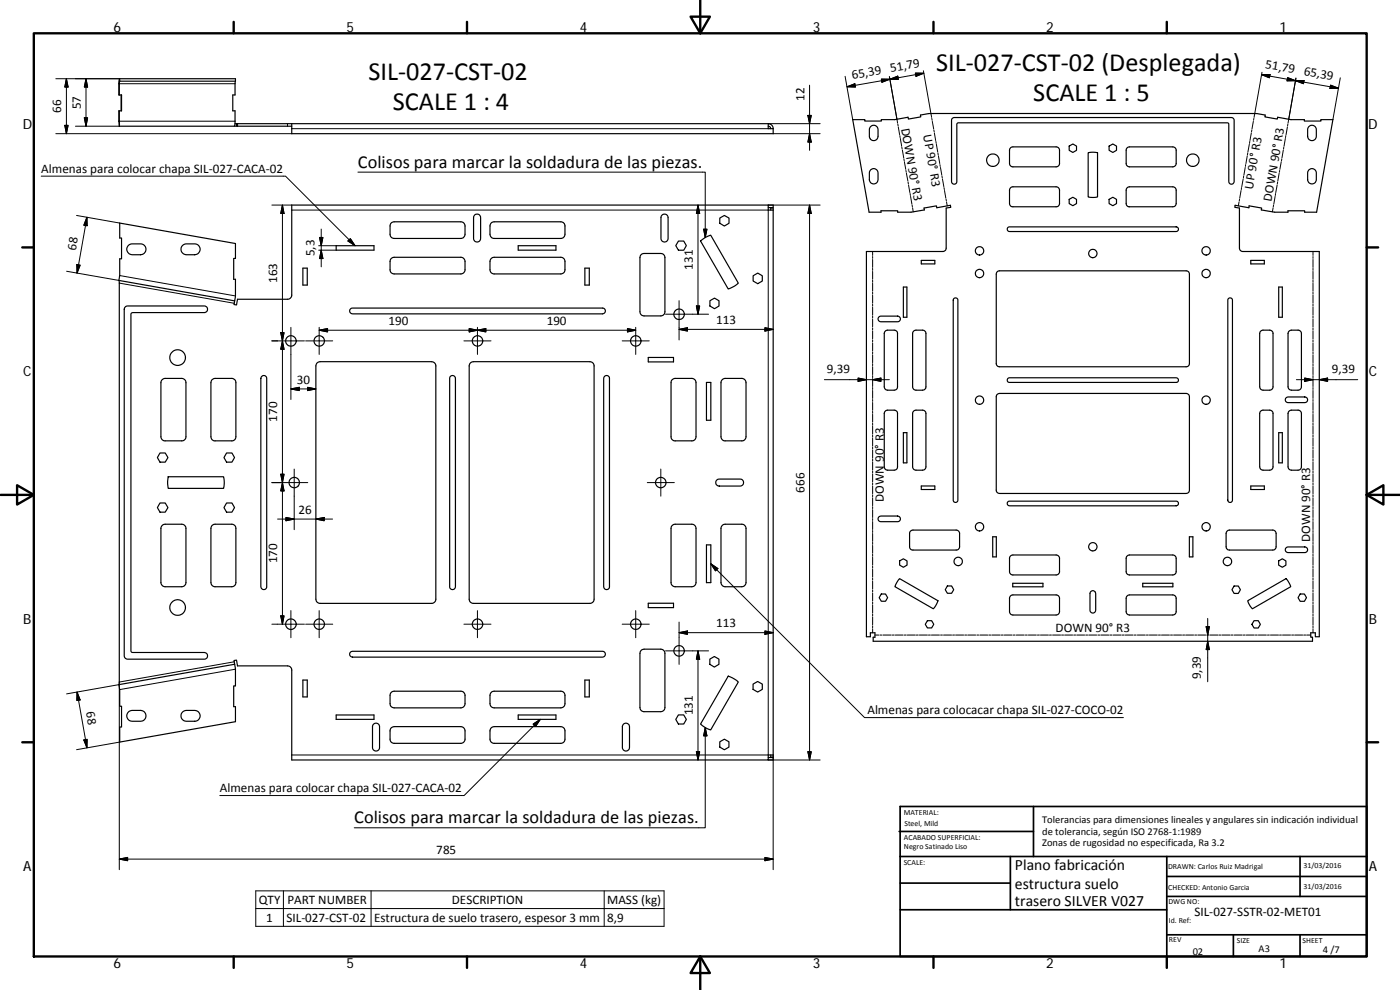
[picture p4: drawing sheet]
<svg xmlns="http://www.w3.org/2000/svg" width="420mm" height="297mm" viewBox="0 0 420 297" stroke-linecap="round" stroke-linejoin="round" font-family="sans-serif">
<g fill="none" stroke="#000" stroke-width=".36">
<path d="M35.7 36.4l.1 1.5M35.7 36.4h.1M35.8 36.4v1.5M35.8 37.9h35.5M35.8 33.3v3.1M35.9 23.6l-.2 1.2v3.7h.8v4.8h-.8v3.1M35.9 24.4l-.1 4.1M35.9 23.6h34.8v.8M35.9 23.6v.8M35.9 24.4h34.8M36.4 28.5v4.8M70.5 37.1h.8"/>
<path d="M70.7 24.4l-.2 4.1h-.6v4.8h.6v3.6l-.2 1M71 37.1v.8M71.3 37.1h16.3M71.3 37.1v.8M71.3 37.9h16.3M87.6 37.1v3h144.4v-1.5M87.6 37.1h143M230.6 37.9l.5 .2 .2 .5M230.6 37.1a1.48 1.48 0 0 1 1.4 1.5M230.6 37.1v1.5h1.4M255.9 35.9h3.6v.4h5v-.4h4l4-.7 .1 .5 3.7-.6-.1-.6 3.9-.4h95.8l3.8 .4-.1 .6 3.7 .6 .1-.5 4 .7h4v.4h5v-.4h3.6l-4.9 27.8h-3.5v-.5h-5.1v.5h-4l-4-.7 .1-.6-3.7-.6-.1 .5-4.1-.7-.1 .6 1.4 .2v12.1l.2 .6 .3 .3 23.4 .1v115.6h-1.2v-1.2h-1.3v1.3h.5v1.2h-131.8v-1.2h.5v-1.3h-1.4v1.2h-1.2v-115.6l23.4-.1 .4-.3 .2-.6v-12.1l1.3-.2-.1-.6-4.1 .7-.1-.5-3.7 .6 .1 .6-4 .7h-4v-.5h-5v.5h-3.6zM261.3 37.9a1.29 1.29 0 0 1 1.4-.2 1.29 1.29 0 0 1 .8 1.2v2a1.3 1.3 0 0 1-1.3 1.3 1.3 1.3 0 0 1-1.3-1.3v-2.3z"/>
<path d="M285.8 35.5l.6-.2h83.4l.6 .8v18.4a.8 .8 0 0 1-.8 .8 .8 .8 0 0 1-.8-.8v-17.2l-.4-.4h-80.9l-.3 .4v17.2a.79 .79 0 0 1-.8 .8 .79 .79 0 0 1-.8-.8v-18.4zM392.9 37.9a1.29 1.29 0 0 1 1.4-.2 1.29 1.29 0 0 1 .7 1.2v2a1.3 1.3 0 0 1-1.3 1.3 1.3 1.3 0 0 1-1.3-1.3l.1-2.3zM261.3 50.9a1.31 1.31 0 0 1 1.4-.2 1.31 1.31 0 0 1 .8 1.2v2a1.3 1.3 0 0 1-1.3 1.3 1.3 1.3 0 0 1-1.3-1.3v-2.3zM303.2 56.4l.8-.4 13.2 .1 .8 .7v4.5l-.4 .5-.6 .2h-13.5l-.5-.9v-4zM303.3 44.3l.7-.2h13.2l.8 .7v4.5l-.4 .5-.6 .3-13.2-.1-.6-.3-.2-.6v-4zM320.9 43.8l1.1-.6 1.1 .6v1.3l-1.1 .6-1.1-.6zM320.9 59.8l1.1-.6 1.1 .6v1.3l-1.1 .6-1.1-.6zM326.6 45.8h2.8v13.3l-.6 .1-2.2-.1zM332.9 59.8l1.1-.6 1.1 .6v1.3l-1.1 .6-1.1-.6zM332.9 43.8l1.1-.6 1.1 .6v1.3l-1.1 .6-1.1-.6zM338.2 56.4l.8-.4 13.2 .1 .8 .7v4.5l-.4 .5-.6 .2h-13.5l-.5-.9v-4zM338.2 44.4l.8-.3h13.2l.8 .7v4.5l-.4 .5-.6 .3-13.2-.1-.8-.7v-4.2z"/>
<path d="M392.9 50.9a1.31 1.31 0 0 1 1.4-.2 1.31 1.31 0 0 1 .7 1.2v2a1.3 1.3 0 0 1-1.3 1.3 1.3 1.3 0 0 1-1.3-1.3l.1-2.3zM38.6 73.6l.8-.4h2.8a1.63 1.63 0 0 1 1.6 1.6 1.63 1.63 0 0 1-1.6 1.6h-2.5a1.64 1.64 0 0 1-1.5-1 1.64 1.64 0 0 1 .4-1.8zM54.9 73.6l.7-.4h2.8a1.63 1.63 0 0 1 1.7 1.6 1.63 1.63 0 0 1-1.7 1.6h-2.5a1.63 1.63 0 0 1-1.5-1 1.63 1.63 0 0 1 .5-1.8zM100.9 73.7h11.3v1.4h-11.3zM117.4 77.6l.9-.4h20a1.31 1.31 0 0 1 1.3 1.2v2.5a1.26 1.26 0 0 1-1.3 1.3h-20a1.2 1.2 0 0 1-1.2-1.3v-2.7zM117.4 66.9l.9-.4h20a1.26 1.26 0 0 1 1.3 1.3v2.5a1.3 1.3 0 0 1-1.3 1.2h-20a1.23 1.23 0 0 1-1.2-1.2v-2.7zM142.5 64.5a1.07 1.07 0 0 1 1.1-.2 1.07 1.07 0 0 1 .6 1v6.2a1.06 1.06 0 0 1-1 1.1 1.06 1.06 0 0 1-1.1-1.1v-6.2zM147.4 77.6l.9-.4h20a1.31 1.31 0 0 1 1.3 1.2v2.5a1.26 1.26 0 0 1-1.3 1.3h-20a1.23 1.23 0 0 1-1.2-1.3v-2.7zM147.4 66.9l.9-.4h20a1.26 1.26 0 0 1 1.3 1.3v2.5a1.3 1.3 0 0 1-1.3 1.2h-20a1.26 1.26 0 0 1-1.2-1.2v-2.7zM155.5 73.7h11.3v1.4h-11.3zM192.4 76.4l.9-.3h5a1.23 1.23 0 0 1 1.2 1.2v16.2a1.27 1.27 0 0 1-1.2 1.3h-5a1.23 1.23 0 0 1-1.2-1.3v-16.2zM198.8 64.5a1.07 1.07 0 0 1 1.1-.2 1.07 1.07 0 0 1 .6 1v6.2a1.07 1.07 0 0 1-1.1 1.1 1.07 1.07 0 0 1-1-1.1v-6.2z"/>
<path d="M203.6 72.3h1.6l.8 1.4-.8 1.4h-1.6l-.8-1.4zM210.2 72.3l1.2-.9 1.9-.9 8.3 14.5-1.1 .8-1.9 .9zM216 65.4l1.4-.8 1.4 .8v1.6l-1.4 .8-1.4-.8zM230.6 61.5v1.5h1.4M230.6 62.3h1.4v-.8h-144.4v27a1.26 1.26 0 0 1-1.3 1.3h-15l-.3 1.7-.8-.1 .2-1.1M231.3 63v-.6h.7v164.8h-.7v-.7M276.5 78.1h4.1v1.1h-4.1zM302.4 68.3l.6-.2h50a.7 .7 0 0 1 .7 .7 .7 .7 0 0 1-.7 .7h-50a.7 .7 0 0 1-.7-.4 .7 .7 0 0 1 .1-.8zM375.4 78.1h4v1.1h-4zM35.7 84.1l.2-1.4v-5h.6v-6.3h-.6v-4.5l34.8 6.2v4.4h-.6v6.3h.6v5l-.3 1.5M35.7 84.1l34.7 6.2M35.7 84.1v121.3"/>
<path d="M37.7 92l.6-.2h23a.99 .99 0 0 1 1 1 .99 .99 0 0 1-1 1h-21.5l-.5 .5v101.2l.5 .3h21.5a1.01 1.01 0 0 1 1 1 1.01 1.01 0 0 1-1 1h-23l-.6-.2-.4-.6v-104.2zM90.9 80.5h1.3v5h-1.3zM105.2 92.7l.6-.3h75a.87 .87 0 0 1 .9 .9 .87 .87 0 0 1-.9 .9h-75a.87 .87 0 0 1-.8-.6 .87 .87 0 0 1 .2-.9zM175.5 80.5h1.4v5h-1.4zM213.1 90.2l1.3-.7 1.4 .7v1.6l-1.4 .8-1.3-.8zM226 82.7l1.4-.8 1.4 .8v1.6l-1.4 .8-1.4-.8zM263.8 95.1l.6-.3h5a.85 .85 0 0 1 .8 .9 .85 .85 0 0 1-.8 .8h-5a.84 .84 0 0 1-.8-.5 .84 .84 0 0 1 .2-.9zM265.6 99.4l.6-.3h2.4l.6 .3 .1 .4 .1 16.3-.2 .6-.8 .4-2.2-.1-.8-.7v-16.2zM271.1 86.1h1.1v9.1h-1.1zM274.1 99.4l.6-.3h2.4l.8 .7v16.3l-.2 .6-.8 .4-2.2-.1-.8-.7v-16.2zM286.3 89.5a.7 .7 0 0 1 .8-.1 .7 .7 0 0 1 .4 .7v60a.7 .7 0 0 1-.7 .7 .7 .7 0 0 1-.7-.7v-60zM299.2 81.6l.8-.3h56.4l.4 .3 .2 .7-.1 27.2-.5 .5h-.4h-56.5l-.4-.5-.1-.4v-26.8z"/>
<path d="M368.7 89.5a.7 .7 0 0 1 .8-.1 .7 .7 0 0 1 .4 .7v60a.7 .7 0 0 1-.7 .7 .7 .7 0 0 1-.7-.7v-60zM378.3 99.4l.6-.3h2.4l.7 .7v16.5l-.3 .5-.6 .3-2.5-.1-.6-.9v-16zM383.8 86.1h1v9.1h-1zM386.8 99.4l.6-.3h2.4l.8 .7v16.3l-.3 .6-.7 .4-2.5-.1-.3-.3-.2-.6v-16zM48.7 113.9l.9-.4h4.9a1.3 1.3 0 0 1 1.3 1.3v16.2a1.23 1.23 0 0 1-1.3 1.3h-4.9a1.23 1.23 0 0 1-1.3-1.3v-16.2zM63.7 113.9l.8-.4h5.1a1.23 1.23 0 0 1 1.2 1.3v16.2a1.16 1.16 0 0 1-1.2 1.3h-5.1a1.2 1.2 0 0 1-1.2-1.3v-16.2zM78.6 112.9a.85 .85 0 0 1 .9-.2 .85 .85 0 0 1 .5 .8v62.5a.88 .88 0 0 1-.8 .9 .88 .88 0 0 1-.9-.9v-62.5zM95.2 108.9l.8-.4h33.5a1.26 1.26 0 0 1 1.3 1.3v70a1.26 1.26 0 0 1-1.3 1.2h-33.5a1.26 1.26 0 0 1-1.2-1.2v-70zM135 113.1a.89 .89 0 0 1 1-.4 .89 .89 0 0 1 .7 .8v62.5a.87 .87 0 0 1-.9 .9 .87 .87 0 0 1-.9-.9zM141.2 108.9l.9-.4h34.9a1.26 1.26 0 0 1 1.3 1.3v70a1.26 1.26 0 0 1-1.3 1.2h-34.9a1.26 1.26 0 0 1-1.3-1.2v-70zM181.5 112.9a.85 .85 0 0 1 .9-.2 .85 .85 0 0 1 .5 .8v62.5a.87 .87 0 0 1-.9 .9 .87 .87 0 0 1-.8-.9v-62.5zM194.6 107.3h7.5v1.3h-7.5z"/>
<path d="M201.6 114.1l.8-.5 5.2-.1a1.26 1.26 0 0 1 1.3 1.3v16.2a1.2 1.2 0 0 1-1.3 1.3h-5a1.2 1.2 0 0 1-1.2-1.3v-16.2zM212 114.7h1.3v11.4h-1.3zM216.8 113.9l.8-.4h5a1.3 1.3 0 0 1 1.3 1.3v16.2a1.23 1.23 0 0 1-1.3 1.3h-5a1.23 1.23 0 0 1-1.2-1.3v-16.2zM299.2 118.4l.8-.4 56.4 .2 .4 .2 .2 .6v28.1l-.2 .6-.8 .4-56.5-.1-.3-.3-.2-.6v-28.1zM302.6 113.5l50.4-.2a.7 .7 0 0 1 .7 .7 .7 .7 0 0 1-.7 .7h-50a.7 .7 0 0 1-.7-.5 .7 .7 0 0 1 .3-.7zM386 119.4l.6-.3h5a.85 .85 0 0 1 .8 .9 .85 .85 0 0 1-.8 .8h-5a.83 .83 0 0 1-.8-.5 .83 .83 0 0 1 .2-.9zM48 135.9h1.6l.8 1.4-.8 1.4h-1.6l-.8-1.4zM68 135.9h1.6l.8 1.4-.8 1.4h-1.6l-.8-1.4zM265.6 123.4l.6-.3h2.4l.6 .3 .1 .4 .1 16.3-.2 .6-.8 .4-2.2-.1-.8-.7v-16.2zM271.1 129.8h1.1v9.1h-1.1zM274.1 123.4l.6-.3h2.4l.8 .7v16.3l-.2 .6-.8 .4-2.2-.1-.8-.7v-16.2zM378.3 123.4l.6-.3h2.4l.7 .7v16.5l-.3 .5-.6 .3-2.5-.1-.6-.9v-16z"/>
<path d="M383.8 129.8h1v9.1h-1zM386.8 123.4l.6-.3h2.4l.8 .7v16.3l-.3 .6-.7 .4-2.5-.1-.3-.3-.2-.6v-16zM48 150.9h1.6l.8 1.4-.8 1.4h-1.6l-.8-1.4zM48.7 157.6l.9-.3h4.9a1.26 1.26 0 0 1 1.3 1.2v16.3a1.3 1.3 0 0 1-1.3 1.2h-4.9a1.3 1.3 0 0 1-1.3-1.2v-16.3zM50.5 143h16.6l.2 1.4-.2 2.1h-16.6l-.2-1.4zM63.7 157.6l.8-.3h5.1a1.19 1.19 0 0 1 1.2 1.2v16.3a1.23 1.23 0 0 1-1.2 1.2h-5.1a1.26 1.26 0 0 1-1.2-1.2v-16.3zM68 150.9h1.6l.8 1.4-.8 1.4h-1.6l-.8-1.4zM201.7 157.6l.9-.3h5a1.23 1.23 0 0 1 1.3 1.2v16.3a1.26 1.26 0 0 1-1.3 1.2h-5a1.26 1.26 0 0 1-1.2-1.2v-16.3zM215 144.1l.9-.4h6.2a1.05 1.05 0 0 1 1 1.1 1.05 1.05 0 0 1-1 1h-6.2a1.04 1.04 0 0 1-1-.5 1.04 1.04 0 0 1 .1-1.2zM216.8 157.6l.8-.3h5a1.26 1.26 0 0 1 1.3 1.2v16.3a1.3 1.3 0 0 1-1.3 1.2h-5a1.3 1.3 0 0 1-1.2-1.2v-16.3zM263.8 155.1l.6-.3h5a.85 .85 0 0 1 .8 .9 .85 .85 0 0 1-.8 .8h-5a.84 .84 0 0 1-.8-.5 .84 .84 0 0 1 .2-.9zM273.2 159.4l.8-.4 13.2 .1 .8 .7v4.5l-.4 .5-.6 .2h-13.5l-.4-.5-.1-.5v-3.9z"/>
<path d="M276.5 145.8h4.1v1.1h-4.1zM302.4 150.6l.6-.2h50a.7 .7 0 0 1 .7 .7 .7 .7 0 0 1-.7 .7h-50a.7 .7 0 0 1-.7-.4 .7 .7 0 0 1 .1-.8zM368.2 159.4l.8-.4 13.2 .1 .8 .7v4.5l-.4 .5-.6 .2h-13.5l-.5-1v-3.9zM375.4 145.8h4v1.1h-4zM212 163.5h1.3v11.3h-1.3zM264.5 178.2h1.3l.6 1.1-.6 1.1h-1.3l-.6-1.1zM270 173.6l11.5 6.7-1.4 2.4-11.5-6.7zM270 168.3l1.1-.6 1.1 .6v1.3l-1.1 .6-1.1-.6zM284.3 175.8h1.3l.6 1.1-.6 1.1h-1.3l-.6-1.1zM297.9 161.1h1.1v6h-1.1zM303.2 178.9l.8-.4h13.2l.8 .8v4.4l-.4 .6-.6 .2-13.5-.1-.5-.9v-4zM303.2 166.9l.8-.4h13.2l.8 .8v4.4l-.4 .6-.6 .2h-13.2l-.8-.8v-4.2z"/>
<path d="M303.9 175h9.1v1.1h-9.1zM327.4 177.5a.85 .85 0 0 1 .9-.2 .85 .85 0 0 1 .5 .8v5a.86 .86 0 0 1-.8 .8 .86 .86 0 0 1-.9-.8v-5zM338.2 178.9l.8-.4h13.2l.8 .8v4.4l-.4 .6-.6 .2-13.5-.1-.5-.9v-4zM338.2 166.9l.8-.4h13.2l.8 .8v4.4l-.4 .6-.6 .2h-13.2l-.8-.8v-4.2zM343 175h9v1.1h-9zM356.9 161.1h1.1v6h-1.1zM370.4 175.8h1.2l.7 1.1-.7 1.2h-1.2l-.7-1.2zM383.7 168.3l1.1-.6 1.1 .6v1.3l-1.1 .6-1.1-.6zM386 164.4l.6-.3h5a.85 .85 0 0 1 .8 .9 .85 .85 0 0 1-.8 .8h-5a.84 .84 0 0 1-.8-.5 .84 .84 0 0 1 .2-.9zM390.2 178.2h1.3l.6 1.1-.6 1.1h-1.3l-.6-1.1zM70.4 199.3l-34.7 6.1M70.4 199.3l-.2-1.1 .8-.1 .3 1.7h15a1.26 1.26 0 0 1 1.3 1.2v27h143v-1.5h1.4"/>
<path d="M70.4 199.3l.3 1.5v5h-.6v6.2h.6v4.5l-34.8 6.2v-4.6h.6v-6.2h-.6v-5l-.2-1.5M105.2 195.7l.6-.3h75a.88 .88 0 0 1 .9 .9 .88 .88 0 0 1-.9 .9h-75a.88 .88 0 0 1-.8-.6 .88 .88 0 0 1 .2-.9zM192.4 195.1l.9-.3h5a1.27 1.27 0 0 1 1.2 1.2v16.3a1.27 1.27 0 0 1-1.2 1.2h-5a1.23 1.23 0 0 1-1.2-1.2v-16.3zM194.6 181h7.5v1.3h-7.5zM213 197.8l1.4-.8 1.4 .8v1.5l-1.4 .9-1.4-.9zM278.3 186.2h1.3l.6 1.1-.6 1.1h-1.3l-.6-1.1zM374.4 180.3l11.6-6.7 1.4 2.4-11.6 6.7-.7-.9zM376.4 186.2h1.2l.7 1.1-.7 1.1h-1.2l-.7-1.1zM38.6 213.6l1.1-.5h2.5a1.63 1.63 0 0 1 1.6 1.7 1.63 1.63 0 0 1-1.6 1.6h-2.5a1.63 1.63 0 0 1-1.5-1 1.63 1.63 0 0 1 .4-1.8zM54.9 213.6l1-.5h2.5a1.63 1.63 0 0 1 1.7 1.7 1.63 1.63 0 0 1-1.7 1.6h-2.5a1.62 1.62 0 0 1-1.5-1 1.62 1.62 0 0 1 .5-1.8zM90.9 204h1.3v5.1h-1.3zM100.9 214.5h11.3v1.3h-11.3z"/>
<path d="M112 217.4a1.06 1.06 0 0 1 1.2-.4 1.06 1.06 0 0 1 .7 1v6.3a1.06 1.06 0 0 1-1.1 1 1.06 1.06 0 0 1-1-1v-6.3zM117.4 207.8l.9-.4h20a1.31 1.31 0 0 1 1.3 1.2v2.5a1.26 1.26 0 0 1-1.3 1.3h-20a1.2 1.2 0 0 1-1.2-1.3v-2.7zM117.4 218.4l.9-.4h20a1.3 1.3 0 0 1 1.3 1.3v2.5a1.26 1.26 0 0 1-1.3 1.2h-20a1.2 1.2 0 0 1-1.2-1.2v-2.8zM147.4 218.4l.9-.4h20a1.3 1.3 0 0 1 1.3 1.3v2.5a1.26 1.26 0 0 1-1.3 1.2h-20a1.23 1.23 0 0 1-1.2-1.2v-2.8zM147.6 207.6l.7-.2h20a1.31 1.31 0 0 1 1.3 1.2v2.5a1.26 1.26 0 0 1-1.3 1.3h-20a1.23 1.23 0 0 1-1.2-1.3v-2.7zM155.5 214.5h11.3v1.3h-11.3zM175.5 204h1.4v5.1h-1.4zM187.2 217.2a1.07 1.07 0 0 1 1.1-.1 1.07 1.07 0 0 1 .6 .9v6.3a1.07 1.07 0 0 1-1 1 1.07 1.07 0 0 1-1.1-1v-6.3zM203.6 214.5h1.6l.8 1.4-.8 1.3h-1.6l-.8-1.3zM218.6 202.9l1.2 .5 1.8 1.2-8.3 14.4-.7-.2-2.4-1.5zM226 205.3l1.4-.8 1.4 .8v1.5l-1.4 .8-1.4-.8zM216 222.6l1.4-.8 1.4 .8v1.6l-1.4 .8-1.4-.8z"/>
<path d="M230.6 227.3h1.4v.7h-1.4"/>
<circle cx="298" cy="48.1" r="1.88"/>
<circle cx="358" cy="48.1" r="1.88"/>
<circle cx="294" cy="75.3" r="1.26"/>
<circle cx="328" cy="76.1" r="1.25"/>
<circle cx="362" cy="75.3" r="1.26"/>
<circle cx="203.8" cy="94.3" r="1.57"/>
<circle cx="294" cy="82.1" r="1.26"/>
<circle cx="362" cy="82.1" r="1.26"/>
<circle cx="53.3" cy="107.3" r="2.35"/>
<circle cx="87.3" cy="102.3" r="1.58"/>
<circle cx="95.8" cy="102.3" r="1.57"/>
<circle cx="143.3" cy="102.3" r="1.57"/>
<circle cx="190.8" cy="102.3" r="1.57"/>
<circle cx="294" cy="120.1" r="1.25"/>
<circle cx="362" cy="120.1" r="1.25"/>
<circle cx="88.3" cy="144.8" r="1.56"/>
<circle cx="198.3" cy="144.8" r="1.56"/>
<circle cx="294" cy="158.1" r="1.25"/>
<circle cx="362" cy="158" r="1.25"/>
<circle cx="287.6" cy="168.4" r="1.27"/>
<circle cx="328" cy="164" r="1.24"/>
<circle cx="368.4" cy="168.5" r="1.26"/>
<circle cx="53.3" cy="182.3" r="2.35"/>
<circle cx="87.3" cy="187.3" r="1.58"/>
<circle cx="95.8" cy="187.3" r="1.57"/>
<circle cx="143.3" cy="187.3" r="1.57"/>
<circle cx="190.8" cy="187.3" r="1.57"/>
<circle cx="203.8" cy="195.3" r="1.57"/>
</g>
<g fill="none" stroke="#000" stroke-width=".3">
<path d="M16.8 23.6h19.1M19.4 37.6h1l-.5 2.5zM19.9 23.6l.5 2.5h-1zM19.9 23.6v16.5M22.6 37.9h13.2M25.3 35.3h1l-.5 2.6zM25.8 23.6l.5 2.5h-1zM25.8 23.6v14.3M35.7 25.1h34.8M35.8 36.4h34.7M86.3 37.1v.8M87.6 38.6h143"/>
<path d="M230.6 37.1h15.5M242.5 34.6h1l-.5 2.5zM243 25.6v19.5M253.6 22.9l2.3 13M254.2 26l2.3-.9 .2 1zM264.5 23.7l2.6 .1-2.4 .9zM266.9 23l2.5 13.9M267.1 23.8l2.3-1 .2 1zM269.4 37.2l.1 .6M269.6 38.1l.4 2.3M274.7 21.9l2.6 .1-2.4 .9zM277.1 21.2l2.5 14"/>
<path d="M277.3 22l-23.1 4M279.6 35.5l.1 .6M279.8 36.4l.4 2.3M280.3 39l.1 .5M280.4 39.9l.4 2.3M375.5 39.9l-.4 2.3M375.7 39l-.1 .5M376.1 36.4l-.4 2.3M376.3 35.5l-.1 .6M378.6 22.4h2.6l-.2 .9zM378.6 22.4l23.1 4.1M378.7 21.7l-2.3 13.5"/>
<path d="M386.4 38.1l-.4 2.3M386.4 23.3l2.4 .9-2.5 .1zM386.5 37.2l-.1 .6M388.8 24.2h2.6l-.2 .9zM388.9 23.5l-2.3 13.4M399.3 25.5l2.4 1h-2.6zM402.2 23.3l-2.2 12.6M12.4 52.9h73.3l20.9 20.8M16.8 40.1h70.8M107.4 51.6h104.3v19.7M232 40.1h14.1M243 40.1l.5 2.5h-1z"/>
<path d="M270.1 40.7v.6M270.2 41.6l.4 2.3M270.6 44.2l.2 .5M270.8 45l.4 2.3M271.3 47.6l.1 .6M271.4 48.5l.4 2.3M271.9 51.1l.1 .6M272 52l.5 2.3M272.5 54.6l.1 .6M272.7 55.5l.4 2.3M273.1 58.1l.1 .6M273.3 58.9l.4 2.4"/>
<path d="M280.9 42.4l.1 .6M281 43.3l.4 2.3M281.5 45.9l.1 .6M281.6 46.8l.4 2.3M282.1 49.4l.1 .5M282.2 50.2l.4 2.4M282.7 52.8l.1 .6M282.8 53.7l.5 2.3M283.3 56.3l.1 .6M283.5 57.1l.4 2.4M283.9 59.8l.1 .5M372 59.8l-.1 .5"/>
<path d="M372.5 57.2l-.4 2.3M372.6 56.3l-.1 .6M373.1 53.7l-.4 2.3M373.2 52.8v.6M373.7 50.2l-.4 2.4M373.9 49.4l-.2 .5M374.3 46.8l-.4 2.3M374.5 45.9l-.1 .6M374.9 43.3l-.4 2.3M375.1 42.4l-.1 .6M382.7 58.9l-.4 2.4M382.8 58.1l-.1 .6"/>
<path d="M383.3 55.5l-.4 2.3M383.4 54.6l-.1 .6M383.9 52l-.4 2.3M384.1 51.1l-.1 .6M384.5 48.5l-.4 2.3M384.7 47.6l-.1 .6M385.1 45l-.4 2.3M385.3 44.2l-.1 .5M385.8 41.6l-.5 2.3M385.9 40.7l-.1 .6M23 64.6l12.9 2.3M23.1 79.4l1 .2-1 2.3z"/>
<path d="M26.1 65.2l.1 2.5-1-.1zM26.1 65.2l-3 16.7M81.6 61.5h6M84.8 61.5l.4 2.6h-.9zM84.8 61.5v125.8M87.6 63h143v163.5h-143M95.6 75.1h5.3M95.6 73.7h5.3M95.9 71.2h1l-.5 2.5zM96.4 68.7v11.4M96.4 75.1l.5 2.5h-1zM104.4 72.3l.7-.7 1.5 2.1z"/>
<path d="M209.5 61.5v32.8M209.5 61.5l.5 2.6h-1zM211.2 68.8h1l-.5 2.5zM230.6 61.5h15.5M243 61.5v166.5M243 61.5l.5 2.6h-1zM261.9 75.5v1.1M261.9 77v.5M261.9 77.9v2.3M273.7 61.5l.1 .6M273.9 62.4l.2 1.2M284.1 60.6l.2 1.2"/>
<path d="M371.8 60.6l-.1 1.2M382.1 62.4l-.2 1.2M382.2 61.5l-.1 .6M394 75.5v1.1M394 77v.5M394 77.9v2.3M20 81.4l15.7 2.7M35.8 84.9l34.5 6.1M35.9 82.7l34.8 6.1M84.3 99.8h.9l-.4 2.5zM87.3 98.2v21.7M95.8 99.1l2.5-.5v1z"/>
<path d="M95.8 99.1h95M95.8 98.2v8.1M140.8 98.6l2.5 .5-2.5 .5zM143.3 99.1l2.5-.5v1zM143.3 98.2v8.1M188.3 98.6l2.5 .5-2.5 .5zM190.8 98.2v8.1M199.7 94.3h13M203.8 90.2v11.8M203.8 98.8l2.5-.5v1zM203.8 98.8h28.2M209 91.8h1l-.5 2.5z"/>
<path d="M229.6 98.3l2.4 .5-2.4 .5zM261.9 80.5v.6M261.9 81.4v2.4M261.9 84.1v.6M261.9 85v2.4M261.9 87.7v.6M261.9 88.6v2.4M261.9 91.2v.6M261.9 92.1v2.4M261.9 94.8v.6M261.9 95.7v2.4M261.9 98.4v.6"/>
<path d="M261.9 99.3v2.4M394 80.5v.6M394 81.4v2.4M394 84.1v.6M394 85v2.4M394 87.7v.6M394 88.6v2.4M394 91.2v.6M394 92.1v2.4M394 94.8v.6M394 95.7v2.4M394 98.4v.6"/>
<path d="M394 99.3v2.4M84.8 102.3l.4 2.5h-.9zM87.3 116.7l2.5-.5v1zM87.3 116.7h7.5M91.4 102.3h-9.8M91.7 102.3h8.2M92.3 116.2l2.5 .5-2.5 .5zM139.2 102.3h8.2M186.7 102.3h8.1M247.4 113.9h19.5M257.5 113.4l2.5 .5-2.5 .5zM261.9 102v.6"/>
<path d="M261.9 102.9v2.4M261.9 105.6v.6M261.9 106.4v2.4M261.9 109.1v.6M261.9 110v2.4M261.9 112.7v.6M261.9 113.6v2.4M261.9 116.3v.6M261.9 117.2v2.3M261.9 119.9v.5M261.9 113.9l2.5-.5v1zM389.1 113.9h18.4"/>
<path d="M391.6 113.4l2.4 .5-2.4 .5zM394 102v.6M394 102.9v2.4M394 105.6v.6M394 106.4v2.4M394 109.1v.6M394 110v2.4M394 112.7v.6M394 113.6v2.4M394 116.3v.6M394 117.2v2.3M394 119.9v.5"/>
<path d="M395.9 113.9l2.5-.5v1zM261.9 120.8v2.3M261.9 123.4v.6M261.9 124.3v2.4M261.9 127v.6M261.9 127.9v2.4M261.9 130.6v.6M261.9 131.5v2.4M261.9 134.2v.5M261.9 135v2.4M261.9 137.7v.6M261.9 138.6v2.4"/>
<path d="M394 120.8v2.3M394 123.4v.6M394 124.3v2.4M394 127v.6M394 127.9v2.4M394 130.6v.6M394 131.5v2.4M394 134.2v.5M394 135v2.4M394 137.7v.6M394 138.6v2.4M83.3 155.7h16.5"/>
<path d="M84.3 142.3h.9l-.4 2.5zM84.8 144.8l.4 2.5h-.9zM85.8 155.3l2.5 .4-2.5 .6zM88.3 140.7v18.2M92.4 144.8h-10.8M94.8 155.7l2.5-.4v1zM194.3 144.8h8.1M198.3 140.7v8.2M261.9 141.3v.6M261.9 142.2v2.4M261.9 144.9v.6M261.9 145.8v2.3"/>
<path d="M261.9 148.5v.5M261.9 149.4v2.3M261.9 152v.6M261.9 152.9v2.4M261.9 155.6v.6M261.9 156.5v2.4M261.9 159.2v.6M394 141.3v.6M394 142.2v2.4M394 144.9v.6M394 145.8v2.3M394 148.5v.5"/>
<path d="M394 149.4v2.3M394 152v.6M394 152.9v2.4M394 155.6v.6M394 156.5v2.4M394 159.2v.6M213.3 169.2l46.2 46.1h77.7M213.3 169.2l2.1 1.4-.7 .7zM261.9 160.1v2.4M261.9 162.7v.6M261.9 163.6v2.4M261.9 166.3v.6"/>
<path d="M261.9 167.2v2.4M261.9 169.9v.6M261.9 170.8v2.4M261.9 173.5v.6M261.9 174.4v2.3M261.9 177v.6M261.9 177.9v2.4M394 160.1v2.4M394 162.7v.6M394 163.6v2.4M394 166.3v.6M394 167.2v2.4"/>
<path d="M394 169.9v.6M394 170.8v2.4M394 173.5v.6M394 174.4v2.3M394 177v.6M394 177.9v2.4M70.3 198.6l-34.5 6v56.3M81.6 187.3h9.8M84.3 184.8h.9l-.4 2.5zM87.3 183.2v8.1M91.7 187.3h8.2M95.8 183.2v8.1"/>
<path d="M139.2 187.3h8.2M143.3 183.2v8.1M186.7 187.3h8.1M190.8 183.2v8.1M203.8 186.6v12.7M203.8 189.8l2.5-.5v1zM203.8 189.8h28.2M209.5 195.3v32.7M209.5 195.3l.5 2.5h-1zM212.7 195.3h-13M229.6 189.3l2.4 .5-2.4 .5zM261.9 180.6v.6"/>
<path d="M261.9 181.5v2.4M261.9 184.2v.6M261.9 185.1v2.4M261.9 187.8v.6M261.9 188.7v1.2M262.6 190.5h1.2M264.1 190.5h.6M265 190.5h2.4M267.7 190.5h.6M268.6 190.5h2.4M271.3 190.5h.7M272.3 190.5h2.4"/>
<path d="M275 190.5h.6M275.9 190.5h2.4M278.6 190.5h.6M279.5 190.5h2.4M282.3 190.5h.5M283.2 190.5h2.4M285.9 190.5h.6M286.8 190.5h2.4M289.5 190.5h.6M290.4 190.5h2.5M293.2 190.5h.5M294.1 190.5h2.4"/>
<path d="M296.8 190.5h.6M297.7 190.5h2.4M300.4 190.5h.6M301.3 190.5h2.5M304.1 190.5h.6M305 190.5h2.4M307.7 190.5h.6M308.6 190.5h2.4M311.3 190.5h.6M312.2 190.5h2.5M314.9 190.5h.7M315.9 190.5h2.4"/>
<path d="M318.6 190.5h.6M319.5 190.5h2.4M322.2 190.5h.6M323.1 190.5h2.5M325.8 190.5h.7M326.8 190.5h2.4M329.5 190.5h.6M330.4 190.5h2.4M333.1 190.5h.6M334 190.5h2.5M336.8 190.5h.6M337.7 190.5h2.4"/>
<path d="M340.4 190.5h.6M341.3 190.5h2.4M344 190.5h.6M344.9 190.5h2.4M347.7 190.5h.6M348.6 190.5h2.4M351.3 190.5h.6M352.2 190.5h2.4M354.9 190.5h.6M355.8 190.5h2.4M358.6 190.5h.5M359.5 190.5h2.4"/>
<path d="M362 188h1l-.6 2.5zM362.2 190.5h.6M362.4 192.4l.6 2.5h-1zM362.4 185.5v19.1M363.1 190.5h2.4M365.8 190.5h.6M366.7 190.5h2.5M369.4 190.5h.6M370.4 190.5h2.4M373.1 190.5h.6M374 190.5h2.4M376.7 190.5h.6"/>
<path d="M377.6 190.5h2.5M380.4 190.5h.5M381.3 190.5h2.4M384 190.5h.6M384.9 190.5h2.4M387.6 190.5h.6M388.5 190.5h2.5M391.3 190.5h.6M392.1 190.5h1.3M394 180.6v.6M394 181.5v2.4M394 184.2v.6"/>
<path d="M394 185.1v2.4M394 187.8v.6M394 188.7v1.2M23.1 207.6l3 16.8M23.1 207.6l1 2.4-1 .2zM35.7 205.4l-15.7 2.8M70.7 200.8l-34.8 6.1M160 217.3l2.1-1.5-1.4 2.2zM162.1 215.8l-22.8 22.9h-73.3M211.7 218.3v30.1h-105.4M211.7 218.3l.5 2.5h-1zM25.2 222l1-.2-.1 2.6z"/>
<path d="M35.9 222.7l-12.9 2.2M209 225.6h1l-.5 2.4zM230.6 228h15.5M232 226.5v34.4M242.5 225.6h1l-.5 2.4zM35.8 257.8l2.5-.5v1zM35.8 257.8h196.2M229.6 257.3l2.4 .5-2.4 .5zM76.8 267.3h122.5v10.6h-122.5zM76.8 272.6h122.5M85.1 267.3v10.6M111.4 267.3v10.6"/>
<path d="M181.3 267.3v10.6"/>
</g>
<g fill="none" stroke="#000" stroke-width=".71">
<path d="M10.1 10h400.1v277h-400.1zM70.1 6.6v3.4M140.2 6.6v3.4M207.3 5h5.8l-2.9 5zM210.2 0v10M280.2 6.6v3.4M350.2 6.6v3.4M6.7 74.2h3.4M410.2 74.2h3.4M.2 148.5h9.9M5.1 145.6l5 2.9-5 2.9zM410.2 148.5l5-2.9v5.8z"/>
<path d="M410.2 148.5h9.9M6.7 222.7h3.4M410.2 222.7h3.4M70.1 287v3.4M140.2 287v3.4M210.2 287l2.9 5h-5.8zM210.2 287v10M280.2 287v3.4M350.2 287v3.4"/>
</g>
<g fill="none" stroke="#000" stroke-width=".51">
<path d="M269.8 249.5h40.4M270.1 257h140.1M270.1 242h140.1v45h-140.1zM303.2 257v16M310.2 242v15M350.2 257v30M390.2 257v12M270.1 273h80.1M270.1 265h33.1M350.2 269h60M350.2 263h60M350.2 280.5h60"/>
<path d="M370.2 280.5v6.5M390.2 280.5v6.5"/>
</g>
<g fill="#000" stroke="#000" stroke-width=".3">
<path d="M19.4 37.6h1l-.5 2.5zM19.9 23.6l.5 2.5h-1zM25.3 35.3h1l-.5 2.6zM25.8 23.6l.5 2.5h-1zM242.5 34.6h1l-.5 2.5zM254.2 26l2.3-.9 .2 1zM264.5 23.7l2.6 .1-2.4 .9zM267.1 23.8l2.3-1 .2 1zM274.7 21.9l2.6 .1-2.4 .9zM378.6 22.4h2.6l-.2 .9zM386.4 23.3l2.4 .9-2.5 .1zM388.8 24.2h2.6l-.2 .9z"/>
<path d="M399.3 25.5l2.4 1h-2.6zM243 40.1l.5 2.5h-1zM23.1 79.4l1 .2-1 2.3zM26.1 65.2l.1 2.5-1-.1zM84.8 61.5l.4 2.6h-.9zM95.9 71.2h1l-.5 2.5zM96.4 75.1l.5 2.5h-1zM104.4 72.3l.7-.7 1.5 2.1zM209.5 61.5l.5 2.6h-1zM211.2 68.8h1l-.5 2.5zM243 61.5l.5 2.6h-1zM84.3 99.8h.9l-.4 2.5z"/>
<path d="M95.8 99.1l2.5-.5v1zM140.8 98.6l2.5 .5-2.5 .5zM143.3 99.1l2.5-.5v1zM188.3 98.6l2.5 .5-2.5 .5zM203.8 98.8l2.5-.5v1zM209 91.8h1l-.5 2.5zM229.6 98.3l2.4 .5-2.4 .5zM84.8 102.3l.4 2.5h-.9zM87.3 116.7l2.5-.5v1zM92.3 116.2l2.5 .5-2.5 .5zM257.5 113.4l2.5 .5-2.5 .5zM261.9 113.9l2.5-.5v1z"/>
<path d="M391.6 113.4l2.4 .5-2.4 .5zM395.9 113.9l2.5-.5v1zM84.3 142.3h.9l-.4 2.5zM84.8 144.8l.4 2.5h-.9zM85.8 155.3l2.5 .4-2.5 .6zM94.8 155.7l2.5-.4v1zM213.3 169.2l2.1 1.4-.7 .7zM84.3 184.8h.9l-.4 2.5zM203.8 189.8l2.5-.5v1zM209.5 195.3l.5 2.5h-1zM229.6 189.3l2.4 .5-2.4 .5zM362 188h1l-.6 2.5z"/>
<path d="M362.4 192.4l.6 2.5h-1zM23.1 207.6l1 2.4-1 .2zM160 217.3l2.1-1.5-1.4 2.2zM25.2 222l1-.2-.1 2.6zM209 225.6h1l-.5 2.4zM211.7 218.3l.5 2.5h-1zM242.5 225.6h1l-.5 2.4zM35.8 257.8l2.5-.5v1zM229.6 257.3l2.4 .5-2.4 .5z"/>
</g>
<g font-size="7.9">
<text x="281" y="21.3">SIL‐027‐CST‐02 (Desplegada)</text>
<text x="110.6" y="24.1">SIL‐027‐CST‐02</text>
<text x="117.9" y="33.1">SCALE 1 : 4</text>
<text x="310.1" y="30.3">SCALE 1 : 5</text>
</g>
<g font-size="5.5">
<text x="107.4" y="50.4">Colisos para marcar la soldadura de las piezas.</text>
<text x="106.3" y="247.1">Colisos para marcar la soldadura de las piezas.</text>
</g>
<g font-size="4.7">
<text x="304.6" y="261.2">Plano fabricación</text>
<text x="304.6" y="266.6">estructura suelo</text>
<text x="304.6" y="272">trasero SILVER V027</text>
</g>
<g font-size="4.2">
<text x="34" y="9.6">6</text>
<text x="104" y="9.6">5</text>
<text x="174" y="9.6">4</text>
<text x="244" y="9.6">3</text>
<text x="314" y="9.6">2</text>
<text x="384" y="9.6">1</text>
<text x="6.8" y="38.7">D</text>
<text x="410.6" y="38.7">D</text>
<text x="7" y="112.9">C</text>
<text x="410.8" y="112.9">C</text>
<text x="7" y="187.1">B</text>
<text x="410.8" y="187.1">B</text>
<text x="7" y="261.3">A</text>
<text x="410.8" y="261.3">A</text>
<text x="34" y="290.4">6</text>
<text x="104" y="290.4">5</text>
<text x="174" y="290.4">4</text>
<text x="244" y="290.4">3</text>
<text x="314" y="290.4">2</text>
<text x="384" y="290.4">1</text>
</g>
<g font-size="3.9">
<text x="255.9" y="23.6" transform="rotate(-10 255.9 23.6)">65,39</text>
<text x="267.4" y="21.6" transform="rotate(-10 267.4 21.6)">51,79</text>
<text x="379.6" y="20.5" transform="rotate(10 379.6 20.5)">51,79</text>
<text x="391.2" y="22.5" transform="rotate(10 391.2 22.5)">65,39</text>
<text x="18.4" y="33.9" transform="rotate(-90 18.4 33.9)">66</text>
<text x="24.3" y="32.7" transform="rotate(-90 24.3 32.7)">57</text>
<text x="241.4" y="30.3" transform="rotate(-90 241.4 30.3)">12</text>
<text x="270.5" y="38.6" transform="rotate(80 270.5 38.6)">DOWN 90° R3</text>
<text x="277.1" y="40.6" transform="rotate(80 277.1 40.6)">UP 90° R3</text>
<text x="12.4" y="51.8">Almenas para colocar chapa SIL‐027‐CACA‐02</text>
<text x="376" y="56.9" transform="rotate(-80 376 56.9)">UP 90° R3</text>
<text x="381.6" y="60.5" transform="rotate(-80 381.6 60.5)">DOWN 90° R3</text>
<text x="22.7" y="75.3" transform="rotate(-80 22.7 75.3)">68</text>
<text x="94.3" y="76.9" transform="rotate(-90 94.3 76.9)">5,3</text>
<text x="207.9" y="80.9" transform="rotate(-90 207.9 80.9)">131</text>
<text x="83.2" y="84.9" transform="rotate(-90 83.2 84.9)">163</text>
<text x="116.6" y="97.5">190</text>
<text x="164.1" y="97.5">190</text>
<text x="214.9" y="97.3">113</text>
<text x="248.1" y="111.9">9,39</text>
<text x="399.7" y="111.9">9,39</text>
<text x="89.1" y="115.1">30</text>
<text x="83.2" y="126.5" transform="rotate(-90 83.2 126.5)">170</text>
<text x="241.4" y="147.8" transform="rotate(-90 241.4 147.8)">666</text>
<text x="89.6" y="154.2">26</text>
<text x="265.3" y="150.6" transform="rotate(-90 265.3 150.6)">DOWN 90° R3</text>
<text x="393.2" y="162.6" transform="rotate(-90 393.2 162.6)">DOWN 90° R3</text>
<text x="83.2" y="169" transform="rotate(-90 83.2 169)">170</text>
<text x="214.9" y="188.3">113</text>
<text x="316.8" y="189.7">DOWN 90° R3</text>
<text x="360.4" y="203.8" transform="rotate(-90 360.4 203.8)">9,39</text>
<text x="25.8" y="213.8" transform="rotate(80 25.8 213.8)">68</text>
<text x="207.9" y="214.7" transform="rotate(-90 207.9 214.7)">131</text>
<text x="260.3" y="214.2">Almenas para colocacar chapa SIL‐027‐COCO‐02</text>
<text x="66" y="237.6">Almenas para colocar chapa SIL‐027‐CACA‐02</text>
<text x="130.9" y="256.2">785</text>
<text x="77.7" y="271.2">QTY</text>
<text x="86.3" y="271.2">PART NUMBER</text>
<text x="135.6" y="271.2">DESCRIPTION</text>
<text x="182.2" y="271.3">MASS (kg)</text>
<text x="358.5" y="274.9">SIL‐027‐SSTR‐02‐MET01</text>
<text x="79.9" y="276.5">1</text>
<text x="86" y="276.5">SIL‐027‐CST‐02</text>
<text x="112.3" y="276.6">Estructura de suelo trasero, espesor 3 mm</text>
<text x="182.2" y="276.5">8,9</text>
</g>
<g font-size="3.1">
<text x="312.8" y="246.8">Tolerancias para dimensiones lineales y angulares sin indicación individual</text>
<text x="312.8" y="250.4">de tolerancia, según ISO 2768‐1:1989</text>
<text x="312.8" y="254">Zonas de rugosidad no especificada, Ra 3.2</text>
<text x="357.9" y="286.4">02</text>
<text x="377.7" y="285.6">A3</text>
<text x="397" y="285.9">4 /7</text>
</g>
<g font-size="2.4">
<text x="271.2" y="244.4">MATERIAL:</text>
<text x="271.3" y="251.9">ACABADO SUPERFICIAL:</text>
<text x="271.4" y="247.9">Steel, Mild</text>
<text x="271.3" y="254.6">Negro Satinado Liso</text>
<text x="271.2" y="259.7">SCALE:</text>
<text x="350.6" y="260.8">DRAWN: Carlos Ruiz Madrigal</text>
<text x="391.2" y="260.6">31/03/2016</text>
<text x="350.6" y="267">CHECKED: Antonio Garcia</text>
<text x="391.2" y="266.6">31/03/2016</text>
<text x="350.7" y="271.4">DWG NO:</text>
<text x="350.8" y="276.8">Id. Ref:</text>
<text x="350.8" y="282.8">REV</text>
<text x="371.2" y="282.9">SIZE</text>
<text x="390.9" y="282.9">SHEET</text>
</g>
</svg>
